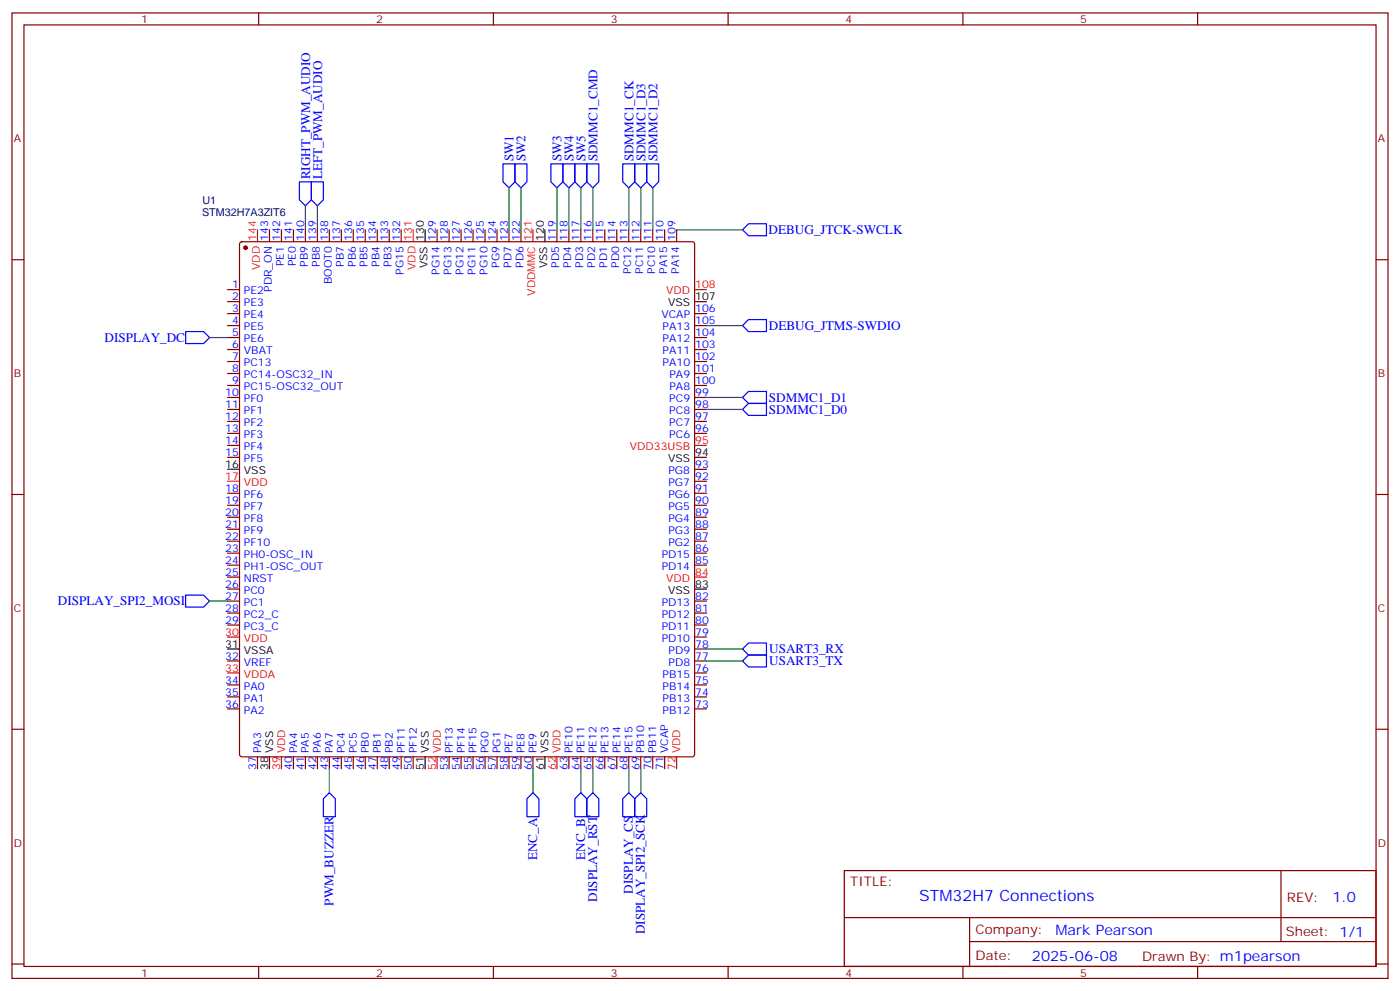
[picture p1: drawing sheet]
<svg xmlns="http://www.w3.org/2000/svg" width="412mm" height="292mm" viewBox="0 0 412 292" stroke-linecap="round" stroke-linejoin="round" font-family="sans-serif">
<g fill="none" stroke="#870000" stroke-width=".35">
<path d="M3.5 3.8h405.4v284.3h-405.4zM7.1 7.3h398.2v277.3h-398.2zM76.2 3.8v3.5M145.3 3.8v3.5M214.5 3.8v3.5M283.6 3.8v3.5M352.8 3.8v3.5M3.5 76.5h3.6M70.8 71.4l.5-.2h132.6l.5 .2 .2 .5v150.3l-.2 .5-.5 .2h-132.6l-.5-.2-.2-.5v-150.3zM79.4 67.7v3.5M82.9 67.7v3.5M86.4 67.7v3.5"/>
<path d="M90 67.7v3.5M93.5 67.7v3.5M97 67.7v3.5M100.5 67.7v3.5M104.1 67.7v3.5M107.6 67.7v3.5M111.1 67.7v3.5M114.7 67.7v3.5M118.2 67.7v3.5M128.8 67.7v3.5M132.3 67.7v3.5M135.8 67.7v3.5"/>
<path d="M139.3 67.7v3.5M142.9 67.7v3.5M146.4 67.7v3.5M149.9 67.7v3.5M153.5 67.7v3.5M164 67.7v3.5M167.6 67.7v3.5M171.1 67.7v3.5M174.6 67.7v3.5M178.2 67.7v3.5M181.7 67.7v3.5M185.2 67.7v3.5"/>
<path d="M188.7 67.7v3.5M192.3 67.7v3.5M195.8 67.7v3.5M199.3 67.7v3.5M405.3 76.5h3.6M67 85.3h3.6M67 88.8h3.6M67 92.4h3.6M67 95.9h3.6M67 99.4h3.6M204.6 92.4h3.5M204.6 95.9h3.5"/>
<path d="M204.6 99.4h3.5M67 102.9h3.6M67 106.5h3.6M67 110h3.6M67 113.5h3.6M67 117.1h3.6M204.6 102.9h3.5M204.6 106.5h3.5M204.6 110h3.5M204.6 113.5h3.5M204.6 117.1h3.5M67 120.6h3.6"/>
<path d="M67 124.1h3.6M67 127.6h3.6M67 131.2h3.6M67 134.7h3.6M204.6 120.6h3.5M204.6 124.1h3.5M204.6 127.6h3.5M204.6 138.2h3.5M3.5 145.6h3.6M67 145.3h3.6M67 148.8h3.6M67 152.3h3.6"/>
<path d="M67 155.9h3.6M67 159.4h3.6M204.6 145.3h3.5M204.6 148.8h3.5M204.6 152.3h3.5M204.6 155.9h3.5M204.6 159.4h3.5M204.6 141.7h3.5M405.3 145.6h3.6M67 162.9h3.6M67 166.4h3.6M67 170h3.6"/>
<path d="M67 173.5h3.6M67 177h3.6M204.6 162.9h3.5M204.6 166.4h3.5M204.6 177h3.5M67 180.6h3.6M67 184.1h3.6M67 194.7h3.6M204.6 180.6h3.5M204.6 184.1h3.5M204.6 194.7h3.5M204.6 198.2h3.5"/>
<path d="M204.6 191.1h3.5M204.6 187.6h3.5M3.5 214.8h3.6M67 201.7h3.6M67 205.2h3.6M67 208.8h3.6M204.6 201.7h3.5M204.6 205.2h3.5M204.6 208.8h3.5M405.3 214.8h3.6M75.8 222.9v3.5M86.4 222.9v3.5"/>
<path d="M90 222.9v3.5M93.5 222.9v3.5M97 222.9v3.5M100.5 222.9v3.5M104.1 222.9v3.5M107.6 222.9v3.5M111.1 222.9v3.5M114.7 222.9v3.5M118.2 222.9v3.5M121.7 222.9v3.5M132.3 222.9v3.5M135.8 222.9v3.5"/>
<path d="M139.3 222.9v3.5M142.9 222.9v3.5M146.4 222.9v3.5M149.9 222.9v3.5M153.5 222.9v3.5M157 222.9v3.5M167.6 222.9v3.5M171.1 222.9v3.5M174.6 222.9v3.5M178.2 222.9v3.5M181.7 222.9v3.5M185.2 222.9v3.5"/>
<path d="M188.7 222.9v3.5M192.3 222.9v3.5M195.8 222.9v3.5M248.7 256.4h156.6v28.2h-156.6zM377.3 256.4v20.9M248.7 270.2h156.5M285.6 277.3h119.6M285.6 270.2v14.2M3.5 283.9h3.6M76.2 284.6v3.5M145.3 284.6v3.5M214.5 284.6v3.5"/>
<path d="M283.6 284.6v3.5M352.8 284.6v3.5M405.3 283.9h3.6"/>
</g>
<circle cx="72.3" cy="73" r=".53" fill="#870000" stroke="#870000" stroke-width=".35"/>
<path d="M125.2 67.7v3.5M160.5 67.7v3.5M204.6 88.8h3.5M67 138.2h3.6M204.6 134.7h3.5M204.6 173.5h3.5M67 191.1h3.6M79.4 222.9v3.5M125.2 222.9v3.5M160.5 222.9v3.5" fill="none" stroke="#000" stroke-width=".35"/>
<g fill="none" stroke="#f00" stroke-width=".35">
<path d="M75.8 67.7v3.5M121.7 67.7v3.5M157 67.7v3.5M204.6 85.3h3.5M204.6 131.2h3.5M67 141.7h3.6M204.6 170h3.5M67 187.6h3.6M67 198.2h3.6M82.9 222.9v3.5M128.8 222.9v3.5M164 222.9v3.5"/>
<path d="M199.3 222.9v3.5"/>
</g>
<g fill="none" stroke="#00f" stroke-width=".35">
<path d="M88.2 53.6h3.5v5.2l-1.7 1.8-1.8-1.8zM91.7 53.6h3.5v5.2l-1.7 1.8-1.8-1.8zM148.2 48.3h3.5v5.3l-1.8 1.7-1.7-1.7zM151.7 48.3h3.5v5.3l-1.7 1.7-1.8-1.7zM162.3 48.3h3.5v5.3l-1.8 1.7-1.7-1.7zM165.8 48.3h3.5v5.3l-1.7 1.7-1.8-1.7zM169.3 48.3h3.6v5.3l-1.8 1.7-1.8-1.7zM172.9 48.3h3.5v5.3l-1.8 1.7-1.7-1.7zM183.4 48.3h3.6v5.3l-1.8 1.7-1.8-1.7zM187 48.3h3.5v5.3l-1.8 1.7-1.7-1.7zM190.5 48.3h3.5v5.3l-1.7 1.7-1.8-1.7zM218.7 67.7l1.8-1.8h5.3v3.5h-5.3z"/>
<path d="M54.7 97.6h5.3l1.7 1.8-1.7 1.8h-5.3zM218.7 95.9l1.8-1.8h5.3v3.5h-5.3zM218.7 117.1l1.8-1.8h5.3v3.5h-5.3zM218.7 120.6l1.8-1.8h5.3v3.5h-5.3zM54.7 175.3h5.3l1.7 1.7-1.7 1.8h-5.3zM218.7 194.7l1.8-1.8h5.3v3.5h-5.3zM218.7 191.1l1.8-1.7h5.3v3.5h-5.3zM97 233.5l1.8 1.7v5.3h-3.6v-5.3zM157 233.5l1.7 1.7v5.3h-3.5v-5.3zM171.1 233.5l1.8 1.7v5.3h-3.6v-5.3zM174.6 233.5l1.8 1.7v5.3h-3.5v-5.3zM185.2 233.5l1.8 1.7v5.3h-3.6v-5.3z"/>
<path d="M188.7 233.5l1.8 1.7v5.3h-3.5v-5.3z"/>
</g>
<g fill="none" stroke="#008700" stroke-width=".35">
<path d="M149.9 55.3v12.4M153.5 55.3v12.4M164 55.3v12.4M167.6 55.3v12.4M171.1 55.3v12.4M174.6 55.3v12.4M185.2 55.3v12.4M188.7 55.3v12.4M192.3 55.3v12.4M90 60.6v7.1M93.5 60.6v7.1M199.3 67.7h19.4"/>
<path d="M61.7 99.4h5.3M208.1 95.9h10.6M208.1 117.1h10.6M208.1 120.6h10.6M61.7 177h5.3M208.1 191.1h10.6M208.1 194.7h10.6M97 226.4v7.1M157 226.4v7.1M171.1 226.4v7.1M174.6 226.4v7.1M185.2 226.4v7.1"/>
<path d="M188.7 226.4v7.1"/>
</g>
<text font-size="4.6" fill="#00f" x="270.8" y="265.4">STM32H7 Connections</text>
<g font-size="4.2" fill="#00f">
<text x="392.5" y="265.7">1.0</text>
<text x="310.9" y="275.2">Mark Pearson</text>
<text x="304" y="283">2025-06-08</text>
</g>
<g font-size="3.9" fill="#00f">
<text x="151.3" y="47.6" transform="rotate(-90 151.3 47.6)">SW1</text>
<text x="154.8" y="47.6" transform="rotate(-90 154.8 47.6)">SW2</text>
<text x="165.4" y="47.6" transform="rotate(-90 165.4 47.6)">SW3</text>
<text x="168.9" y="47.6" transform="rotate(-90 168.9 47.6)">SW4</text>
<text x="172.5" y="47.6" transform="rotate(-90 172.5 47.6)">SW5</text>
<text x="176" y="47.6" transform="rotate(-90 176 47.6)">SDMMC1_CMD</text>
<text x="186.6" y="47.6" transform="rotate(-90 186.6 47.6)">SDMMC1_CK</text>
<text x="190.1" y="47.6" transform="rotate(-90 190.1 47.6)">SDMMC1_D3</text>
<text x="193.6" y="47.6" transform="rotate(-90 193.6 47.6)">SDMMC1_D2</text>
<text x="91.3" y="52.8" transform="rotate(-90 91.3 52.8)">RIGHT_PWM_AUDIO</text>
<text x="94.9" y="52.8" transform="rotate(-90 94.9 52.8)">LEFT_PWM_AUDIO</text>
<text x="226.4" y="69">DEBUG_JTCK-SWCLK</text>
<text x="30.8" y="100.7">DISPLAY_DC</text>
<text x="226.5" y="97.2">DEBUG_JTMS-SWDIO</text>
<text x="226.5" y="118.3">SDMMC1_D1</text>
<text x="226.5" y="121.9">SDMMC1_D0</text>
<text x="17.1" y="178.3">DISPLAY_SPI2_MOSI</text>
<text x="226.6" y="196">USART3_TX</text>
<text x="226.6" y="192.5">USART3_RX</text>
<text x="158.2" y="253.4" transform="rotate(-90 158.2 253.4)">ENC_A</text>
<text x="172.3" y="253.1" transform="rotate(-90 172.3 253.1)">ENC_B</text>
<text x="186.5" y="263.3" transform="rotate(-90 186.5 263.3)">DISPLAY_CS</text>
<text x="98.3" y="266.7" transform="rotate(-90 98.3 266.7)">PWM_BUZZER</text>
<text x="175.9" y="265.6" transform="rotate(-90 175.9 265.6)">DISPLAY_RST</text>
<text x="190" y="275.2" transform="rotate(-90 190 275.2)">DISPLAY_SPI2_SCK</text>
</g>
<g font-size="3.9" fill="#800">
<text x="250.5" y="261">TITLE:</text>
<text x="379.1" y="265.7">REV:</text>
<text x="287.4" y="275.2">Company:</text>
<text x="378.7" y="275.8">Sheet: 1/1</text>
<text x="287.4" y="282.9">Date:</text>
<text x="336.4" y="282.9">Drawn By: m1pearson</text>
</g>
<g font-size="3.2" fill="#800">
<text x="41.6" y="6.8">1</text>
<text x="110.8" y="6.8">2</text>
<text x="179.9" y="6.8">3</text>
<text x="249.1" y="6.8">4</text>
<text x="318.2" y="6.8">5</text>
<text x="4.1" y="41.9">A</text>
<text x="405.9" y="41.9">A</text>
<text x="4.1" y="111.1">B</text>
<text x="405.9" y="111.1">B</text>
<text x="4.1" y="180.2">C</text>
<text x="405.9" y="180.2">C</text>
<text x="4.1" y="249.3">D</text>
<text x="405.9" y="249.3">D</text>
<text x="41.6" y="287.6">1</text>
<text x="110.8" y="287.6">2</text>
<text x="179.9" y="287.6">3</text>
<text x="249.1" y="287.6">4</text>
<text x="318.2" y="287.6">5</text>
</g>
<g font-size="3.2" fill="#000080">
<text x="59.6" y="60">U1</text>
<text x="59.5" y="63.5">STM32H7A3ZIT6</text>
</g>
<g font-size="3.2" fill="#f00">
<text x="75.5" y="71" transform="rotate(-90 75.5 71)">144</text>
<text x="121.4" y="71" transform="rotate(-90 121.4 71)">131</text>
<text x="156.6" y="71" transform="rotate(-90 156.6 71)">121</text>
<text x="76.6" y="79.6" transform="rotate(-90 76.6 79.6)">VDD</text>
<text x="122.4" y="79.6" transform="rotate(-90 122.4 79.6)">VDD</text>
<text x="157.7" y="87.1" transform="rotate(-90 157.7 87.1)">VDDMMC</text>
<text x="196.2" y="86.7">VDD</text>
<text x="204.8" y="84.9">108</text>
<text x="204.8" y="130.8">95</text>
<text x="185.6" y="132.6">VDD33USB</text>
<text x="66.3" y="141.4">17</text>
<text x="71.9" y="143.2">VDD</text>
<text x="196.2" y="171.4">VDD</text>
<text x="204.8" y="169.6">84</text>
<text x="66.3" y="187.3">30</text>
<text x="71.9" y="189">VDD</text>
<text x="66.3" y="197.8">33</text>
<text x="71.9" y="199.6">VDDA</text>
<text x="84" y="221.8" transform="rotate(-90 84 221.8)">VDD</text>
<text x="129.8" y="221.8" transform="rotate(-90 129.8 221.8)">VDD</text>
<text x="165.1" y="221.8" transform="rotate(-90 165.1 221.8)">VDD</text>
<text x="200.4" y="221.8" transform="rotate(-90 200.4 221.8)">VDD</text>
<text x="82.5" y="226.7" transform="rotate(-90 82.5 226.7)">39</text>
<text x="128.4" y="226.7" transform="rotate(-90 128.4 226.7)">52</text>
<text x="163.7" y="226.7" transform="rotate(-90 163.7 226.7)">62</text>
<text x="199" y="226.7" transform="rotate(-90 199 226.7)">72</text>
</g>
<g font-size="3.2" fill="#00f">
<text x="79" y="71" transform="rotate(-90 79 71)">143</text>
<text x="82.5" y="71" transform="rotate(-90 82.5 71)">142</text>
<text x="86.1" y="71" transform="rotate(-90 86.1 71)">141</text>
<text x="89.6" y="71" transform="rotate(-90 89.6 71)">140</text>
<text x="93.1" y="71" transform="rotate(-90 93.1 71)">139</text>
<text x="96.7" y="71" transform="rotate(-90 96.7 71)">138</text>
<text x="100.2" y="71" transform="rotate(-90 100.2 71)">137</text>
<text x="103.7" y="71" transform="rotate(-90 103.7 71)">136</text>
<text x="107.2" y="71" transform="rotate(-90 107.2 71)">135</text>
<text x="110.8" y="71" transform="rotate(-90 110.8 71)">134</text>
<text x="114.3" y="71" transform="rotate(-90 114.3 71)">133</text>
<text x="117.8" y="71" transform="rotate(-90 117.8 71)">132</text>
<text x="128.4" y="71" transform="rotate(-90 128.4 71)">129</text>
<text x="131.9" y="71" transform="rotate(-90 131.9 71)">128</text>
<text x="135.5" y="71" transform="rotate(-90 135.5 71)">127</text>
<text x="139" y="71" transform="rotate(-90 139 71)">126</text>
<text x="142.5" y="71" transform="rotate(-90 142.5 71)">125</text>
<text x="146" y="71" transform="rotate(-90 146 71)">124</text>
<text x="149.6" y="71" transform="rotate(-90 149.6 71)">123</text>
<text x="153.1" y="71" transform="rotate(-90 153.1 71)">122</text>
<text x="163.7" y="71" transform="rotate(-90 163.7 71)">119</text>
<text x="167.2" y="71" transform="rotate(-90 167.2 71)">118</text>
<text x="170.7" y="71" transform="rotate(-90 170.7 71)">117</text>
<text x="174.3" y="71" transform="rotate(-90 174.3 71)">116</text>
<text x="177.8" y="71" transform="rotate(-90 177.8 71)">115</text>
<text x="181.3" y="71" transform="rotate(-90 181.3 71)">114</text>
<text x="184.9" y="71" transform="rotate(-90 184.9 71)">113</text>
<text x="188.4" y="71" transform="rotate(-90 188.4 71)">112</text>
<text x="191.9" y="71" transform="rotate(-90 191.9 71)">111</text>
<text x="195.4" y="71" transform="rotate(-90 195.4 71)">110</text>
<text x="199" y="71" transform="rotate(-90 199 71)">109</text>
<text x="83.6" y="78.4" transform="rotate(-90 83.6 78.4)">PE1</text>
<text x="87.1" y="78.4" transform="rotate(-90 87.1 78.4)">PE0</text>
<text x="90.7" y="78.6" transform="rotate(-90 90.7 78.6)">PB9</text>
<text x="94.2" y="78.6" transform="rotate(-90 94.2 78.6)">PB8</text>
<text x="97.7" y="83.6" transform="rotate(-90 97.7 83.6)">BOOT0</text>
<text x="101.2" y="78.6" transform="rotate(-90 101.2 78.6)">PB7</text>
<text x="104.8" y="78.6" transform="rotate(-90 104.8 78.6)">PB6</text>
<text x="108.3" y="78.6" transform="rotate(-90 108.3 78.6)">PB5</text>
<text x="111.8" y="78.6" transform="rotate(-90 111.8 78.6)">PB4</text>
<text x="115.4" y="78.6" transform="rotate(-90 115.4 78.6)">PB3</text>
<text x="118.9" y="80.9" transform="rotate(-90 118.9 80.9)">PG15</text>
<text x="129.5" y="80.9" transform="rotate(-90 129.5 80.9)">PG14</text>
<text x="133" y="80.9" transform="rotate(-90 133 80.9)">PG13</text>
<text x="136.5" y="80.9" transform="rotate(-90 136.5 80.9)">PG12</text>
<text x="140.1" y="80.9" transform="rotate(-90 140.1 80.9)">PG11</text>
<text x="143.6" y="80.9" transform="rotate(-90 143.6 80.9)">PG10</text>
<text x="147.1" y="78.9" transform="rotate(-90 147.1 78.9)">PG9</text>
<text x="150.6" y="78.9" transform="rotate(-90 150.6 78.9)">PD7</text>
<text x="154.2" y="78.9" transform="rotate(-90 154.2 78.9)">PD6</text>
<text x="164.7" y="78.9" transform="rotate(-90 164.7 78.9)">PD5</text>
<text x="168.3" y="78.9" transform="rotate(-90 168.3 78.9)">PD4</text>
<text x="171.8" y="78.9" transform="rotate(-90 171.8 78.9)">PD3</text>
<text x="175.3" y="78.9" transform="rotate(-90 175.3 78.9)">PD2</text>
<text x="178.9" y="78.9" transform="rotate(-90 178.9 78.9)">PD1</text>
<text x="182.4" y="78.9" transform="rotate(-90 182.4 78.9)">PD0</text>
<text x="185.9" y="80.7" transform="rotate(-90 185.9 80.7)">PC12</text>
<text x="189.4" y="80.7" transform="rotate(-90 189.4 80.7)">PC11</text>
<text x="193" y="80.7" transform="rotate(-90 193 80.7)">PC10</text>
<text x="196.5" y="80.6" transform="rotate(-90 196.5 80.6)">PA15</text>
<text x="200" y="80.6" transform="rotate(-90 200 80.6)">PA14</text>
<text x="68.4" y="84.9">1</text>
<text x="68.4" y="88.5">2</text>
<text x="71.9" y="86.7">PE2</text>
<text x="80.1" y="86" transform="rotate(-90 80.1 86)">PDR_ON</text>
<text x="68.4" y="92">3</text>
<text x="68.4" y="95.5">4</text>
<text x="71.9" y="90.2">PE3</text>
<text x="71.9" y="93.8">PE4</text>
<text x="194.8" y="93.8">VCAP</text>
<text x="204.8" y="95.5">105</text>
<text x="204.8" y="92">106</text>
<text x="68.4" y="99.1">5</text>
<text x="71.9" y="97.3">PE5</text>
<text x="71.9" y="100.8">PE6</text>
<text x="195.2" y="100.8">PA12</text>
<text x="195.2" y="97.3">PA13</text>
<text x="204.8" y="99.1">104</text>
<text x="68.4" y="102.6">6</text>
<text x="68.4" y="106.1">7</text>
<text x="71.9" y="104.4">VBAT</text>
<text x="71.9" y="107.9">PC13</text>
<text x="195.2" y="107.9">PA10</text>
<text x="195.2" y="104.4">PA11</text>
<text x="204.8" y="106.1">102</text>
<text x="204.8" y="102.6">103</text>
<text x="68.4" y="109.6">8</text>
<text x="68.4" y="113.2">9</text>
<text x="71.9" y="111.4">PC14-OSC32_IN</text>
<text x="197.2" y="111.4">PA9</text>
<text x="204.8" y="113.2">100</text>
<text x="204.8" y="109.6">101</text>
<text x="66.3" y="116.7">10</text>
<text x="71.9" y="114.9">PC15-OSC32_OUT</text>
<text x="71.9" y="118.5">PF0</text>
<text x="197.2" y="118.5">PC9</text>
<text x="197.2" y="114.9">PA8</text>
<text x="204.8" y="116.7">99</text>
<text x="66.3" y="120.2">11</text>
<text x="66.3" y="123.8">12</text>
<text x="71.9" y="122">PF1</text>
<text x="71.9" y="125.5">PF2</text>
<text x="197.2" y="125.5">PC7</text>
<text x="197.2" y="122">PC8</text>
<text x="204.8" y="123.8">97</text>
<text x="204.8" y="120.2">98</text>
<text x="66.3" y="127.3">13</text>
<text x="66.3" y="130.8">14</text>
<text x="71.9" y="129">PF3</text>
<text x="197.2" y="129">PC6</text>
<text x="204.8" y="127.3">96</text>
<text x="66.3" y="134.3">15</text>
<text x="71.9" y="132.6">PF4</text>
<text x="71.9" y="136.1">PF5</text>
<text x="204.8" y="137.9">93</text>
<text x="196.9" y="143.2">PG7</text>
<text x="196.9" y="139.6">PG8</text>
<text x="204.8" y="141.4">92</text>
<text x="66.3" y="144.9">18</text>
<text x="66.3" y="148.4">19</text>
<text x="71.9" y="146.7">PF6</text>
<text x="196.9" y="146.7">PG6</text>
<text x="204.8" y="148.4">90</text>
<text x="204.8" y="144.9">91</text>
<text x="66.3" y="152">20</text>
<text x="66.3" y="155.5">21</text>
<text x="71.9" y="150.2">PF7</text>
<text x="71.9" y="153.7">PF8</text>
<text x="196.9" y="153.7">PG4</text>
<text x="196.9" y="150.2">PG5</text>
<text x="204.8" y="155.5">88</text>
<text x="204.8" y="152">89</text>
<text x="66.3" y="159">22</text>
<text x="71.9" y="157.3">PF9</text>
<text x="71.9" y="160.8">PF10</text>
<text x="196.9" y="160.8">PG2</text>
<text x="196.9" y="157.3">PG3</text>
<text x="204.8" y="159">87</text>
<text x="66.3" y="162.6">23</text>
<text x="66.3" y="166.1">24</text>
<text x="71.9" y="164.3">PH0-OSC_IN</text>
<text x="71.9" y="167.9">PH1-OSC_OUT</text>
<text x="194.9" y="167.9">PD14</text>
<text x="194.9" y="164.3">PD15</text>
<text x="204.8" y="166.1">85</text>
<text x="204.8" y="162.6">86</text>
<text x="66.3" y="169.6">25</text>
<text x="66.3" y="173.1">26</text>
<text x="71.9" y="171.4">NRST</text>
<text x="66.3" y="176.7">27</text>
<text x="71.9" y="174.9">PC0</text>
<text x="71.9" y="178.4">PC1</text>
<text x="194.9" y="178.4">PD13</text>
<text x="204.8" y="176.7">82</text>
<text x="66.3" y="180.2">28</text>
<text x="66.3" y="183.7">29</text>
<text x="71.9" y="182">PC2_C</text>
<text x="71.9" y="185.5">PC3_C</text>
<text x="194.9" y="185.5">PD11</text>
<text x="194.9" y="182">PD12</text>
<text x="204.8" y="183.7">80</text>
<text x="204.8" y="180.2">81</text>
<text x="194.9" y="189">PD10</text>
<text x="204.8" y="190.8">78</text>
<text x="204.8" y="187.3">79</text>
<text x="66.3" y="194.3">32</text>
<text x="71.9" y="196.1">VREF</text>
<text x="196.9" y="196.1">PD8</text>
<text x="196.9" y="192.5">PD9</text>
<text x="204.8" y="197.8">76</text>
<text x="204.8" y="194.3">77</text>
<text x="66.3" y="201.4">34</text>
<text x="71.9" y="203.1">PA0</text>
<text x="195.2" y="203.1">PB14</text>
<text x="195.2" y="199.6">PB15</text>
<text x="204.8" y="201.4">75</text>
<text x="66.3" y="204.9">35</text>
<text x="66.3" y="208.4">36</text>
<text x="71.9" y="206.7">PA1</text>
<text x="195.2" y="206.7">PB13</text>
<text x="204.8" y="208.4">73</text>
<text x="204.8" y="204.9">74</text>
<text x="71.9" y="210.2">PA2</text>
<text x="195.2" y="210.2">PB12</text>
<text x="76.9" y="221.8" transform="rotate(-90 76.9 221.8)">PA3</text>
<text x="87.5" y="221.8" transform="rotate(-90 87.5 221.8)">PA4</text>
<text x="91" y="221.8" transform="rotate(-90 91 221.8)">PA5</text>
<text x="94.5" y="221.8" transform="rotate(-90 94.5 221.8)">PA6</text>
<text x="98.1" y="221.8" transform="rotate(-90 98.1 221.8)">PA7</text>
<text x="101.6" y="221.8" transform="rotate(-90 101.6 221.8)">PC4</text>
<text x="105.1" y="221.8" transform="rotate(-90 105.1 221.8)">PC5</text>
<text x="108.7" y="221.8" transform="rotate(-90 108.7 221.8)">PB0</text>
<text x="112.2" y="221.8" transform="rotate(-90 112.2 221.8)">PB1</text>
<text x="115.7" y="221.8" transform="rotate(-90 115.7 221.8)">PB2</text>
<text x="119.2" y="221.8" transform="rotate(-90 119.2 221.8)">PF11</text>
<text x="122.8" y="221.8" transform="rotate(-90 122.8 221.8)">PF12</text>
<text x="133.3" y="221.8" transform="rotate(-90 133.3 221.8)">PF13</text>
<text x="136.9" y="221.8" transform="rotate(-90 136.9 221.8)">PF14</text>
<text x="140.4" y="221.8" transform="rotate(-90 140.4 221.8)">PF15</text>
<text x="143.9" y="221.8" transform="rotate(-90 143.9 221.8)">PG0</text>
<text x="147.5" y="221.8" transform="rotate(-90 147.5 221.8)">PG1</text>
<text x="151" y="221.8" transform="rotate(-90 151 221.8)">PE7</text>
<text x="154.5" y="221.8" transform="rotate(-90 154.5 221.8)">PE8</text>
<text x="158" y="221.8" transform="rotate(-90 158 221.8)">PE9</text>
<text x="168.6" y="221.8" transform="rotate(-90 168.6 221.8)">PE10</text>
<text x="172.2" y="221.8" transform="rotate(-90 172.2 221.8)">PE11</text>
<text x="175.7" y="221.8" transform="rotate(-90 175.7 221.8)">PE12</text>
<text x="179.2" y="221.8" transform="rotate(-90 179.2 221.8)">PE13</text>
<text x="182.7" y="221.8" transform="rotate(-90 182.7 221.8)">PE14</text>
<text x="186.3" y="221.8" transform="rotate(-90 186.3 221.8)">PE15</text>
<text x="189.8" y="221.8" transform="rotate(-90 189.8 221.8)">PB10</text>
<text x="193.3" y="221.8" transform="rotate(-90 193.3 221.8)">PB11</text>
<text x="196.8" y="221.8" transform="rotate(-90 196.8 221.8)">VCAP</text>
<text x="75.5" y="226.7" transform="rotate(-90 75.5 226.7)">37</text>
<text x="86.1" y="226.7" transform="rotate(-90 86.1 226.7)">40</text>
<text x="89.6" y="226.7" transform="rotate(-90 89.6 226.7)">41</text>
<text x="93.1" y="226.7" transform="rotate(-90 93.1 226.7)">42</text>
<text x="96.7" y="226.7" transform="rotate(-90 96.7 226.7)">43</text>
<text x="100.2" y="226.7" transform="rotate(-90 100.2 226.7)">44</text>
<text x="103.7" y="226.7" transform="rotate(-90 103.7 226.7)">45</text>
<text x="107.2" y="226.7" transform="rotate(-90 107.2 226.7)">46</text>
<text x="110.8" y="226.7" transform="rotate(-90 110.8 226.7)">47</text>
<text x="114.3" y="226.7" transform="rotate(-90 114.3 226.7)">48</text>
<text x="117.8" y="226.7" transform="rotate(-90 117.8 226.7)">49</text>
<text x="121.4" y="226.7" transform="rotate(-90 121.4 226.7)">50</text>
<text x="131.9" y="226.7" transform="rotate(-90 131.9 226.7)">53</text>
<text x="135.5" y="226.7" transform="rotate(-90 135.5 226.7)">54</text>
<text x="139" y="226.7" transform="rotate(-90 139 226.7)">55</text>
<text x="142.5" y="226.7" transform="rotate(-90 142.5 226.7)">56</text>
<text x="146" y="226.7" transform="rotate(-90 146 226.7)">57</text>
<text x="149.6" y="226.7" transform="rotate(-90 149.6 226.7)">58</text>
<text x="153.1" y="226.7" transform="rotate(-90 153.1 226.7)">59</text>
<text x="156.6" y="226.7" transform="rotate(-90 156.6 226.7)">60</text>
<text x="167.2" y="226.7" transform="rotate(-90 167.2 226.7)">63</text>
<text x="170.7" y="226.7" transform="rotate(-90 170.7 226.7)">64</text>
<text x="174.3" y="226.7" transform="rotate(-90 174.3 226.7)">65</text>
<text x="177.8" y="226.7" transform="rotate(-90 177.8 226.7)">66</text>
<text x="181.3" y="226.7" transform="rotate(-90 181.3 226.7)">67</text>
<text x="184.9" y="226.7" transform="rotate(-90 184.9 226.7)">68</text>
<text x="188.4" y="226.7" transform="rotate(-90 188.4 226.7)">69</text>
<text x="191.9" y="226.7" transform="rotate(-90 191.9 226.7)">70</text>
<text x="195.4" y="226.7" transform="rotate(-90 195.4 226.7)">71</text>
</g>
<g font-size="3.2">
<text x="124.9" y="71" transform="rotate(-90 124.9 71)">130</text>
<text x="160.2" y="71" transform="rotate(-90 160.2 71)">120</text>
<text x="125.9" y="79" transform="rotate(-90 125.9 79)">VSS</text>
<text x="161.2" y="79" transform="rotate(-90 161.2 79)">VSS</text>
<text x="204.8" y="88.5">107</text>
<text x="196.8" y="90.2">VSS</text>
<text x="66.3" y="137.9">16</text>
<text x="196.8" y="136.1">VSS</text>
<text x="204.8" y="134.3">94</text>
<text x="71.9" y="139.6">VSS</text>
<text x="204.8" y="173.1">83</text>
<text x="196.8" y="174.9">VSS</text>
<text x="66.3" y="190.8">31</text>
<text x="71.9" y="192.5">VSSA</text>
<text x="80.4" y="221.8" transform="rotate(-90 80.4 221.8)">VSS</text>
<text x="126.3" y="221.8" transform="rotate(-90 126.3 221.8)">VSS</text>
<text x="161.6" y="221.8" transform="rotate(-90 161.6 221.8)">VSS</text>
<text x="79" y="226.7" transform="rotate(-90 79 226.7)">38</text>
<text x="124.9" y="226.7" transform="rotate(-90 124.9 226.7)">51</text>
<text x="160.2" y="226.7" transform="rotate(-90 160.2 226.7)">61</text>
</g>
</svg>
